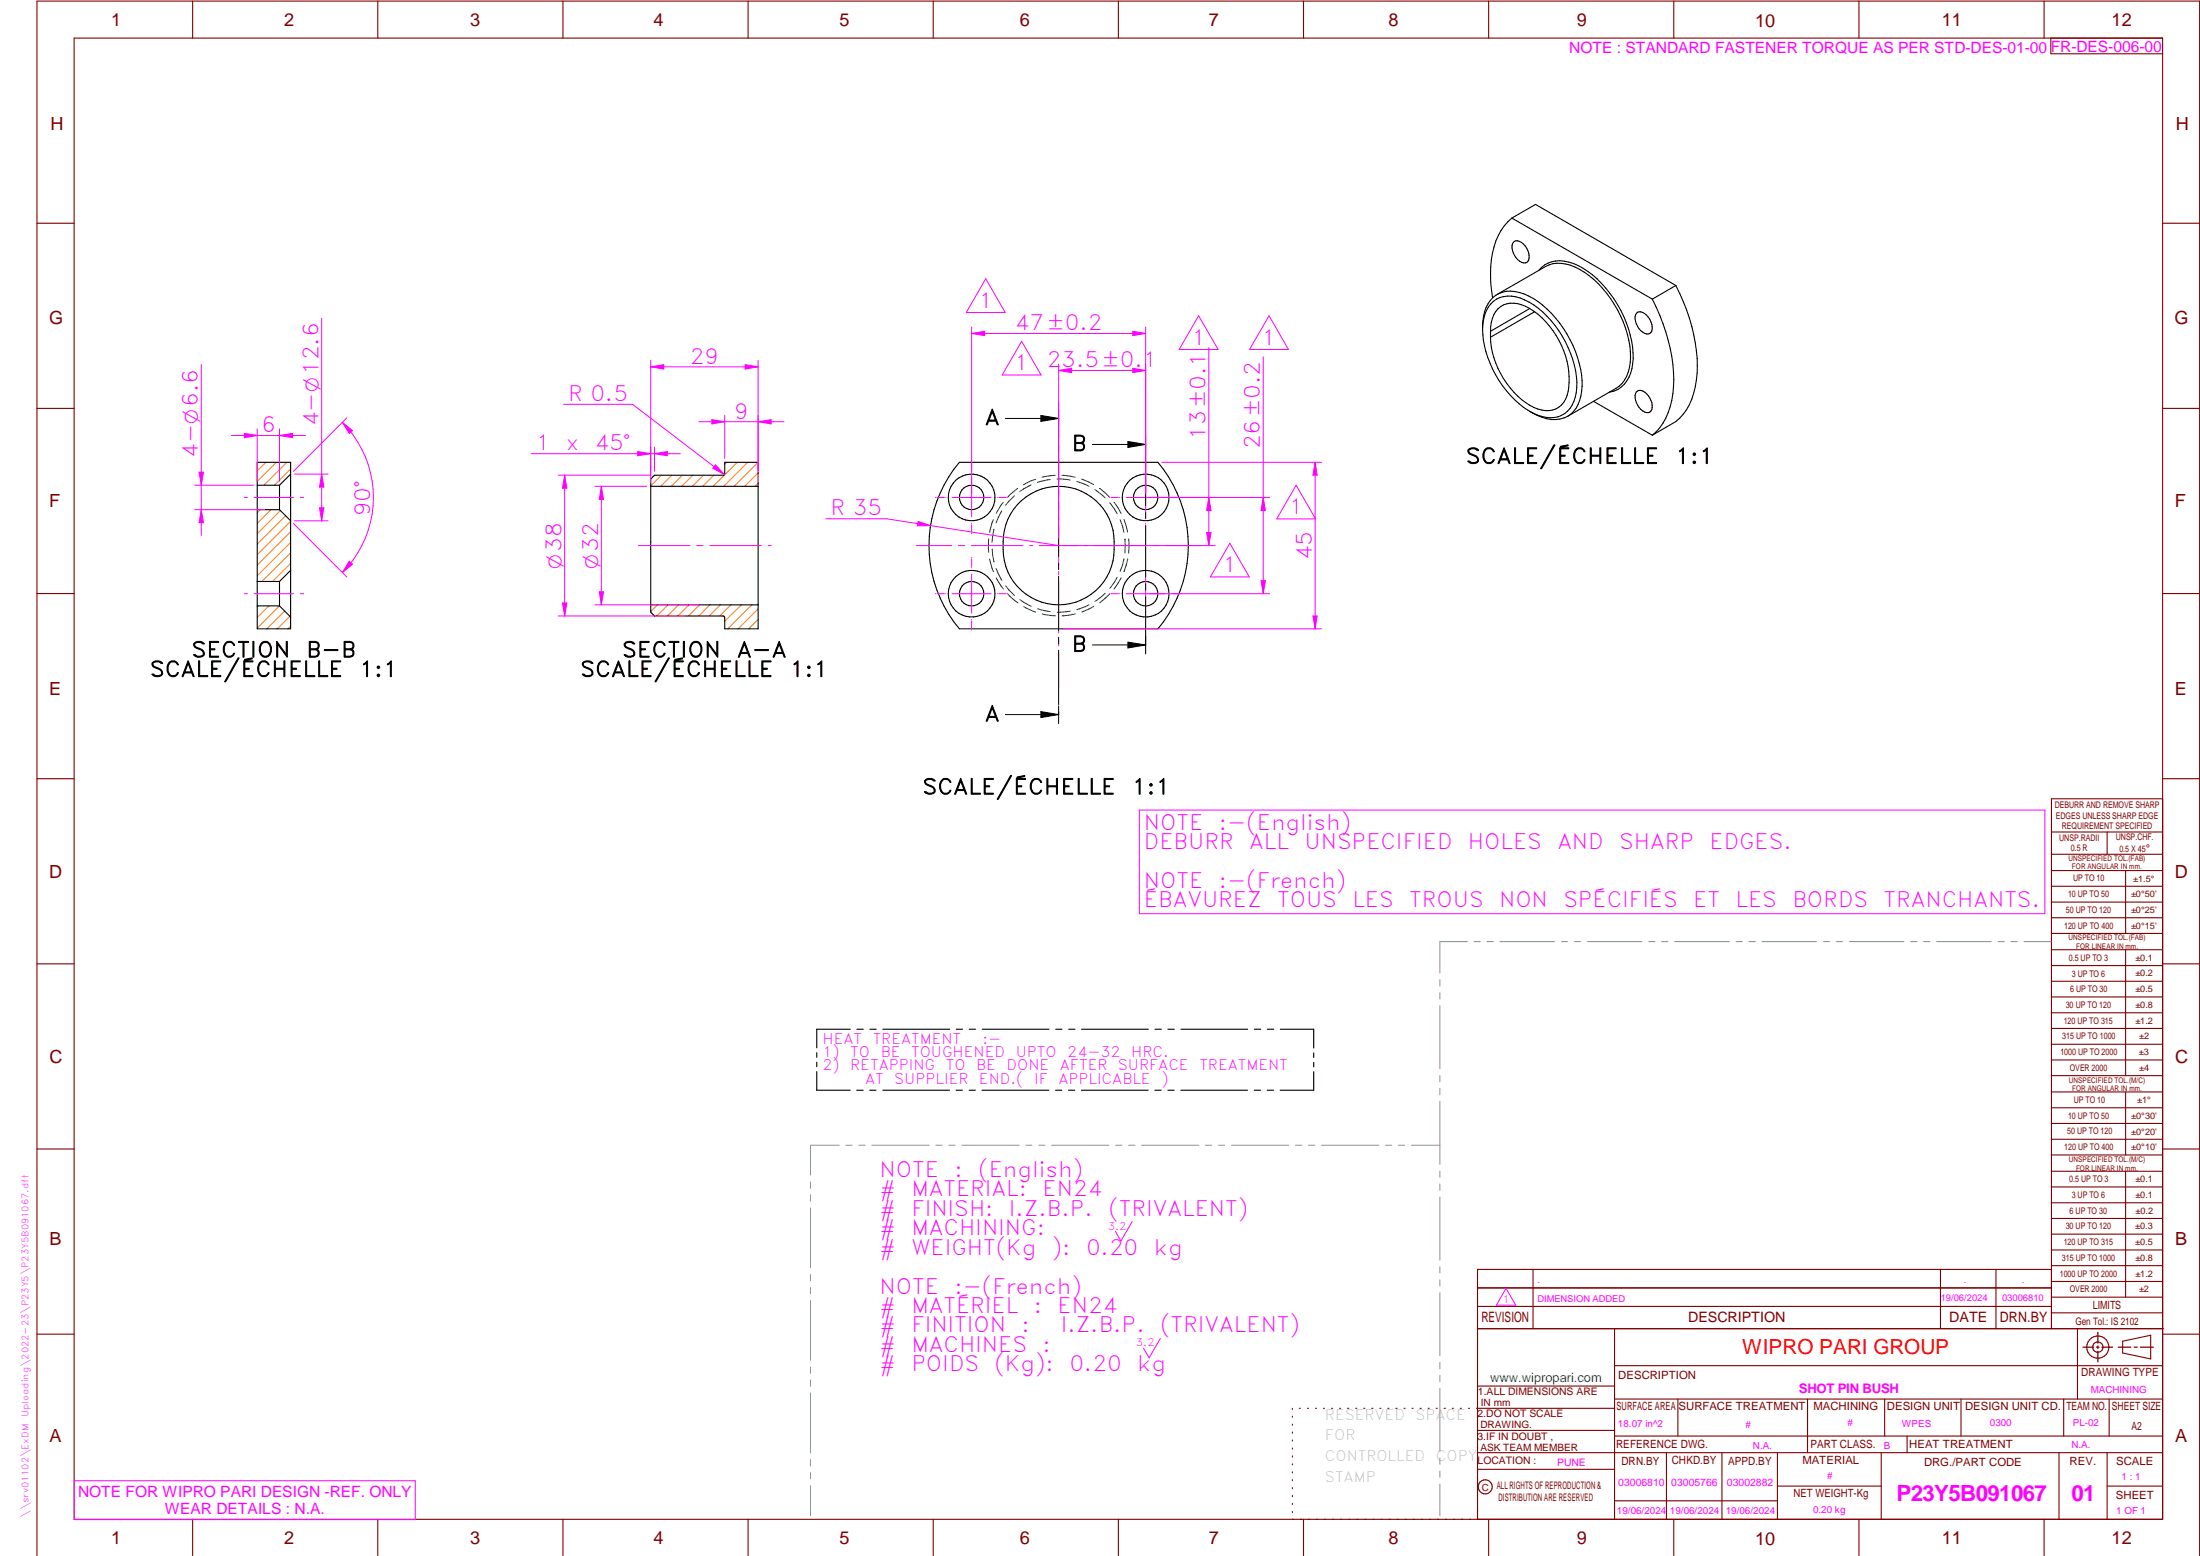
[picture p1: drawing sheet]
<svg xmlns="http://www.w3.org/2000/svg" width="594mm" height="420mm" viewBox="0 0 594 420" stroke-linecap="round" stroke-linejoin="round" font-family="sans-serif">
<g fill="none" stroke="#800000" stroke-width=".3">
<path d="M20 10.3h564v400h-564zM52 .3v10M102 .3v10M152 .3v10M202 .3v10M252 .3v10M302 .3v10M352 .3v10M402 .3v10M452 .3v10M502 .3v10M552 .3v10"/>
<path d="M553.8 10.3v4.2h30.2M10 60.3h10M584 60.3h10M10 110.3h10M584 110.3h10M10 160.3h10M584 160.3h10M10 210.3h10M584 215.7h-30v143.1M584 210.3h10M554 224.7h30M554 230.7h30"/>
<path d="M554 235.1h30M554 239.3h30M569 224.7v6M574 235.1v17M554 243.6h30M554 247.8h30M554 252.1h30M554 256.5h30M574 256.5v33.9M10 260.3h10M554 260.7h30M554 265h30"/>
<path d="M554 269.2h30M554 273.5h30M554 277.7h30M584 260.3h10M554 282h30M554 286.2h30M554 290.4h30M554 294.9h30M554 299.1h30M574 294.9v17M10 310.3h10M554 303.4h30"/>
<path d="M554 307.6h30M554 311.9h30M554 316.3h30M574 316.3v34M584 310.3h10M554 320.5h30M554 324.8h30M554 329h30M554 333.2h30M554 337.5h30M399 358.8h185.2M399 352.8h155"/>
<path d="M399 347.8h155M414 342.8v16M436 358.8v51.5M524 342.8v16M539 342.8v16M554 341.8h30M554 346h30M554 350.3h30M554 354.5h30M554 342.8h-155v67.5M561 358.8v19M10 360.3h10"/>
<path d="M399 374.3h37M436 377.8h148M453.1 377.8v10M488.1 377.8v14.5M508.9 377.8v10M529.5 377.8v10M557.3 377.8v10M569.5 377.8v10M573.2 362.2l7.6-1.6v6.3l-7.6-1.6zM584 368.8h-148M584 360.3h10M349 380.3v.3"/>
<path d="M349 382.4v.3M349 384.6v.3M349 386.7v.3M349 388.8v.3M349 391v.3M349 393.1v.3M349 395.3v.3M349 397.4v.3M349 399.5v.3M350.9 380.3h.2M353.1 380.3h.2M355.2 380.3h.3"/>
<path d="M357.4 380.3h.3M359.6 380.3h.3M361.7 380.3h.3M363.9 380.3h.3M366.1 380.3h.3M368.3 380.3h.2M370.4 380.3h.3M372.6 380.3h.3M374.8 380.3h.3M376.9 380.3h.4M379.1 380.3h.3M381.3 380.3h.3"/>
<path d="M383.4 380.3h.4M385.6 380.3h.3M387.8 380.3h.3M390 380.3h.3M392.2 380.3h.3M394.3 380.3h.3M396.5 380.3h.3M398.7 380.3h37.3M399 396.7h37M399 392.3h185M399 386.2h37M436 387.8h148"/>
<path d="M450 392.3v18M465 392.3v18M480 392.3v18M508 392.3v18M515 387.8v4.5M556 392.3v18M569 392.3v18M52 410.3v9.7M102 410.3v9.7M152 410.3v9.7M202 410.3v9.7M252 410.3v9.7"/>
<path d="M302 410.3v9.7M349 401.7v.3M349 403.8v.4M349 406v.3M349 408.1v.3M352 410.3v9.7M402 410.3v9.7M436 405.3h44M452 410.3v9.7M480 401.3h28M502 410.3v9.7M552 410.3v9.7"/>
<path d="M569 401.3h15M10 420v-419.7h584v419.7"/>
<circle cx="566.5" cy="363.7" r="1.39"/>
<circle cx="566.5" cy="363.8" r="3"/>
<circle cx="401.1" cy="401.5" r="1.9"/>
</g>
<g fill="none" stroke="#f0f" stroke-width=".27">
<path d="M285.9 108.8v9.6M160.6 131.3h14.1M162.4 131.3l.6 3.5h-1.2zM252.6 134.3h.1M253 134.3h2M255.3 134.3h.1M257.1 134.3h10.5M262.4 124.5v.1M262.4 124.9v2.1M262.4 127.3h.1M262.4 129.1v10.5M269.4 134.3h.1"/>
<path d="M269.7 134.3h2M272 134.3h.2M285.9 120.2v1.8M285.9 123.7v14M285.9 139.5v.8M299.6 134.3h.1M300 134.3h2M302.3 134.3h.1M304.1 134.3h10.5M309.4 124.5v.1M309.4 124.9v2.1M309.4 127.3h.1"/>
<path d="M309.4 129.1v10.5M316.4 134.3h.1M316.8 134.3h2M319.1 134.3h.1M172.4 147.3h13.9M188.1 147.3h1.8M191.6 147.3h14M207.4 147.3h.8M247.4 147.3h9.6M258.8 147.3h1.7M262.3 147.3h14M262.4 141.3v.1"/>
<path d="M262.4 141.7v2M262.4 144v.1M262.4 150.5v.2M262.4 151v2M262.4 153.2v.1M262.4 155.1v10.5M278 147.3h.9M280.6 147.3h10.5M285.9 142.1v10.5M285.9 154.3v.9M285.9 156.9v14M292.9 147.3h.8"/>
<path d="M295.5 147.3h13.9M309.4 141.3v.1M309.4 141.7v2M309.4 144v.1M309.4 150.5v.2M309.4 151v2M309.4 153.2v.1M309.4 155.1v10.5M311.2 147.3h1.8M314.7 147.3h9.7M160.6 163.3h28.6M252.6 160.3h.1"/>
<path d="M253 160.3h2M255.3 160.3h.1M257.1 160.3h10.5M262.4 167.3v.1M262.4 167.7v2M262.4 170v.1M269.4 160.3h.1M269.7 160.3h2M272 160.3h.2M285.9 172.7v1.7M285.9 176.2v9.6M299.6 160.3h.1"/>
<path d="M300 160.3h2M302.3 160.3h.1M304.1 160.3h10.5M309.4 167.3v.1M309.4 167.7v2M309.4 170v.1M316.4 160.3h.1M316.8 160.3h2M319.1 160.3h.1M307.7 218.7h244.5v28h-244.5zM305.7 329.9l-3 5.2-1.5-2.6M313.3 361.4l-3 5.2-1.5-2.6"/>
<path d="M20.1 399.8h92v10.5h-92z"/>
</g>
<g fill="none" stroke="#949494" stroke-width=".27">
<path d="M396.2 254.3h-7.4v8.5M398.1 254.3h1.6M401.5 254.3h1.8M405 254.3h14.8M421.6 254.3h1.7M425.1 254.3h1.7M428.6 254.3h14.8M445.2 254.3h1.7M448.7 254.3h1.7M452.2 254.3h14.8M468.8 254.3h1.7M472.3 254.3h1.7"/>
<path d="M475.8 254.3h14.8M492.4 254.3h1.7M495.8 254.3h1.8M499.4 254.3h14.7M516 254.3h1.6M519.4 254.3h1.8M522.9 254.3h14.8M539.5 254.3h1.7M543 254.3h1.7M546.5 254.3h7.4M388.8 264.5v1.8M388.8 268.1v1.6"/>
<path d="M388.8 271.6v17M388.8 290.4v1.7M388.8 293.9v1.7M388.8 297.4v17M218.9 319.2v1.6M226.6 309.2h-7.7v8.1M228.4 309.2h1.7M231.9 309.2h1.7M235.4 309.2h15.5M252.7 309.2h1.7M256.2 309.2h1.7M259.7 309.2h15.5"/>
<path d="M277 309.2h1.7M280.5 309.2h1.7M284 309.2h15.5M301.2 309.2h1.8M304.8 309.2h1.7M308.3 309.2h15.5M325.5 309.2h1.7M329.1 309.2h1.6M332.6 309.2h15.4M349.8 309.2h1.7M353.3 309.2h1.7M356.8 309.2h15.5"/>
<path d="M374.1 309.2h1.7M377.6 309.2h1.7M381.1 309.2h7.7M388.8 316.2v1.7M388.8 319.7v1.7M218.9 322.6v1.8M218.9 326.1v16.2M388.8 323.2v17.1M218.9 344.1v1.8M218.9 347.6v1.7M218.9 351.2v16.1M388.8 342.1v1.6"/>
<path d="M388.8 345.6v1.7M388.8 349v17.1M218.9 369.1v1.7M218.9 372.6v1.8M218.9 376.1v16.2M388.8 367.9v1.7M388.8 371.4v1.7M388.8 374.9v17M218.9 394.1v1.8M218.9 397.6v1.7M388.8 393.7v1.7M388.8 397.2v1.7"/>
<path d="M218.9 401.2v8.1M388.8 400.7v8.6"/>
</g>
<path d="M566.5 359.7v3M562.5 363.8h2.9M566.1 363.8h.7M566.5 363.4v.7M566.5 364.9v2.8M567.6 363.8h2.9M572 363.8h3.4M576.3 363.8h.8M578 363.8h3.5" fill="none" stroke="#800000" stroke-width=".34"/>
<g fill="none" stroke="#000" stroke-width=".3">
<path d="M408.3 58.9l6.3-3.7 37.9 21.9M408.3 58.9a17.6 17.6 0 0 0-5.8 13.2 35.2 35.2 0 0 0 .5 8.3M408.3 58.9l37.9 21.9M404.3 79.5l13.1-7.5a9.4 9.4 0 0 1 9.1 .7 29.6 29.6 0 0 1 13.8 23.8 9.2 9.2 0 0 1-3.9 8.4l-13.1 7.5M408.6 65.4a1.84 1.84 0 0 1 2.8 .5 4 4 0 0 1 1.2 4.7 1.84 1.84 0 0 1-2.8-.5 4.2 4.2 0 0 1-1.2-4.7zM415.5 73a7.3 7.3 0 0 1 8.1-2.2 23 23 0 0 1 12.2 9.9 27.9 27.9 0 0 1 5.1 17.5 8.1 8.1 0 0 1-6.4 7.7M452.5 77.1a47.9 47.9 0 0 1 5.8 23.7 17.8 17.8 0 0 1-5.8 13l-6.3 3.7M452.5 77.1l-6.3 3.7M400.3 89a10.7 10.7 0 0 1 3.6-9.3 8.7 8.7 0 0 1 8.9 .2 29.2 29.2 0 0 1 14.4 24.4 9.2 9.2 0 0 1-3.9 8.1M402.5 89.5v1.6M402.5 82.1a7.3 7.3 0 0 1 9.2-1.1 26.3 26.3 0 0 1 12.4 14.5 19 19 0 0 1 .9 12.8 6.7 6.7 0 0 1-8.7 4.1 22.4 22.4 0 0 1-11.6-9.7 25.5 25.5 0 0 1-4.3-15.2 9.8 9.8 0 0 1 2.1-5.4zM413.1 83.3a22.9 22.9 0 0 1 10.4 22.4 5.8 5.8 0 0 1-8.2 4.7 21.7 21.7 0 0 1-11.9-13.8 18 18 0 0 1-.9-5.5"/>
<path d="M413.1 83.3a7.2 7.2 0 0 0-7.9-.5 7.4 7.4 0 0 0-2.7 6.7M413.1 83.3l-10.6 6.2M414.4 84.2l-11.9 6.9M441.9 84.6a1.84 1.84 0 0 1 2.7 .5 4 4 0 0 1 1.2 4.6 1.84 1.84 0 0 1-2.7-.4 4.2 4.2 0 0 1-1.2-4.7zM446.2 80.8a45.8 45.8 0 0 1 5.5 25.5 16.6 16.6 0 0 1-5.5 11.2M413.1 111.1a10.4 10.4 0 0 0 10.2 1.3M430.3 108.4l15.9 9.1M441.9 105.8a1.84 1.84 0 0 1 2.7 .5 4.1 4.1 0 0 1 1.2 4.7 1.84 1.84 0 0 1-2.7-.5 4.3 4.3 0 0 1-1.2-4.7zM175.7 131.3h29M204.7 131.3v32M204.7 131.3v-6.5h-9v3v.3l-.5 .2h-18.5l-1 1v36l1 1h18.5l.5 .3v.2v3h9v-6.5M259.1 124.8h53.6a34.9 34.9 0 0 1 0 45h-53.6a34.9 34.9 0 0 1 0-45z"/>
<path d="M275.8 135.2a15.1 15.1 0 0 1 17.1-2.1 15.1 15.1 0 0 1 8 15.2 15.1 15.1 0 0 1-16.1 15 15.1 15.1 0 0 1-13.9-17 14.7 14.7 0 0 1 4.9-11.1zM175.7 163.3h29"/>
<circle cx="262.4" cy="134.3" r="3.3"/>
<circle cx="262.4" cy="134.3" r="6.3"/>
<circle cx="309.4" cy="134.3" r="6.3"/>
<circle cx="309.4" cy="134.3" r="3.3"/>
<circle cx="262.4" cy="160.3" r="3.3"/>
<circle cx="262.4" cy="160.3" r="6.3"/>
<circle cx="309.4" cy="160.3" r="3.3"/>
<circle cx="309.4" cy="160.3" r="6.3"/>
</g>
<g fill="none" stroke="#008000" stroke-width=".27">
<path d="M270.5 138l-1.5 3.2M270.9 135.6l-1.9 3M273.9 133.9l-2.4 2.5M274.8 131.9l-2.6 2.3M278.4 130.9l-3 1.8M279.6 129.4l-3.2 1.5M283.6 129.5l-3.4 .8M284.9 128.4l-3.5 .5M285.4 129.3l3.6 .3M286.8 128.4l3.5 .5M290.7 130l3.3 1.3M292.1 129.4l3.2 1.5"/>
<path d="M295.6 132.2l2.8 2.2M296.9 131.9l2.7 2.3M299.7 135.8l2 2.9M300.8 135.6l1.9 3M267 145.5v3.6M267.2 151l1.1 3.4M267.9 148.3l.5 3.5M268.3 140.3l-1.1 3.4M268.4 142.9l-.5 3.5M269 153.5l1.5 3.2M269 156l2 3M271.6 158.2l2.4 2.6"/>
<path d="M301.7 155.9l-2 2.9M302.5 140.3l1 3.4M302.8 156l-2 3M303.5 140.3l1 3.4M303.5 150.9l-1 3.4M303.8 149.1h.1M303.8 145.5h.1M303.8 145.6v3.5M304.5 150.9l-1 3.4M304.8 145.5v3.6M304.8 149.1h.1M272.2 160.4l2.7 2.4"/>
<path d="M275.4 161.9l3.1 1.8M276.4 163.8l3.2 1.5M280.2 164.4l3.4 .7M281.4 165.8l3.6 .5M289 165l-3.5 .3M290.4 165.8l-3.6 .5M294.1 163.3l-3.3 1.3M295.4 163.7l-3.3 1.6M298.4 160.2l-2.8 2.2M299.6 160.4l-2.7 2.4"/>
</g>
<g fill="none" stroke="#000" stroke-width=".27">
<path d="M271.5 113h14.4M281.1 112.2l4.8 .8-4.8 .8zM285.9 110.6v4.8M285.9 115.6v14.7M285.9 132.1v1.7M285.9 135.6v14.7M285.9 152.1v1.7M285.9 155.6v14.7M285.9 172.1v1.7M285.9 175.6v14.7M271.5 193h14.4M281.1 192.2l4.8 .8-4.8 .8z"/>
<path d="M285.9 190.6v4.8"/>
</g>
<path d="M281.1 112.2l4.8 .8-4.8 .8zM281.1 192.2l4.8 .8-4.8 .8z" fill="#000"/>
<g fill="none" stroke="#ff8000" stroke-width=".27">
<path d="M178.6 128.3l-2.9 2.9M181.4 128.3l-3 3M184.3 128.3l-3 3M187.1 128.3l-3 3M189.9 128.3l-3 3M192.7 128.3l-2.9 3M196.3 124.8l-.6 .5M199.1 124.8l-6.5 6.5M201.9 124.8l-6.5 6.5M204.7 130.5l-.8 .8M204.7 127.7l-3.6 3.6M204.7 124.8l-6.5 6.5"/>
<path d="M177.5 163.3l-1.8 1.8M180.4 163.3l-3 3M183.2 163.3l-3 3M186 163.3l-3 3M188.9 163.3l-3 3M191.7 163.3l-3 3M194.5 163.3l-3 3M197.4 163.3l-3.1 3M200.2 163.3l-4.5 4.5M203 163.3l-6.5 6.5M204.7 167.3l-2.5 2.5M204.7 164.4l-5.4 5.4"/>
</g>
<path d="M162.4 131.3l.6 3.5h-1.2z" fill="#f0f"/>
<path d="M161.8 159.8h1.2l-.6 3.5z" fill="none" stroke="#f0f" stroke-width=".27"/>
<path d="M161.8 159.8h1.2l-.6 3.5z" fill="#f0f"/>
<path d="M150.7 128.3h25M152.5 128.3l.6 3.5h-1.2zM162.4 131.3v32M150.7 166.3h34.2" fill="none" stroke="#f0f" stroke-width=".27"/>
<path d="M152.5 128.3l.6 3.5h-1.2z" fill="#f0f"/>
<path d="M151.9 162.8h1.2l-.6 3.5z" fill="none" stroke="#f0f" stroke-width=".27"/>
<path d="M151.9 162.8h1.2l-.6 3.5z" fill="#f0f"/>
<path d="M152.5 128.3v38M223 140.1h16.4l46.5 7.2M247.9 140.8l3.4 1.1-3.6 .1z" fill="none" stroke="#f0f" stroke-width=".27"/>
<path d="M247.9 140.8l3.4 1.1-3.6 .1z" fill="#f0f"/>
<path d="M304.6 119.2l4.8 .8-4.8 .8zM309.4 117.6v4.8M295 120h14.4M309.4 122.6v14M309.4 138.4v1.7M309.4 141.9v13.9M309.4 157.6v1.7M295 174.2h14.4M304.6 173.4l4.8 .8-4.8 .8zM309.4 161.1v15.5" fill="none" stroke="#000" stroke-width=".27"/>
<path d="M304.6 119.2l4.8 .8-4.8 .8zM304.6 173.4l4.8 .8-4.8 .8z" fill="#000"/>
<g fill="none" stroke="#ff8000" stroke-width=".27">
<path d="M70.3 137.6l-.8 .9M71.8 124.8l-2.3 2.3M73.1 137.6l-3.6 3.7M74.6 124.8l-5.1 5.2M75.7 137.9l-6.2 6.2M77.1 139.3l-7.6 7.6M77.5 124.8l-6.2 6.2M78.5 126.6l-4.4 4.4M78.5 140.8l-9 9M78.5 143.6l-9 9M78.5 146.4l-9 9M78.5 152.1l-4.9 4.9"/>
<path d="M78.5 149.3l-7.8 7.7M69.8 163.6l-.3 .3M72.6 163.6l-3.1 3.2M75.4 163.6l-5.9 6M76.9 165l-4.9 4.8M78.3 166.4l-3.4 3.4M78.5 169l-.8 .8"/>
</g>
<path d="M69.5 131h6M69.5 124.8h9v45h-9zM69.5 137.6h6M75.5 131v6.6M75.5 137.6l3 3M78.5 128l-3 3M69.5 157h6M75.5 157v6.6M78.5 154l-3 3M69.5 163.6h6M75.5 163.6l3 3" fill="none" stroke="#000" stroke-width=".3"/>
<path d="M52.6 131h15.8M52.6 137.6h18.9M53.8 127.5h1.1l-.6 3.5zM66 134.3h.8M68.6 134.3h10.7M81.1 134.3h.9M66 160.3h.8M68.6 160.3h10.7M81.1 160.3h.9" fill="none" stroke="#f0f" stroke-width=".27"/>
<path d="M53.8 127.5h1.1l-.6 3.5z" fill="#f0f"/>
<path d="M54.3 137.6l.6 3.5h-1.1z" fill="none" stroke="#f0f" stroke-width=".27"/>
<path d="M54.3 137.6l.6 3.5h-1.1z" fill="#f0f"/>
<path d="M54.3 98.4v46.2M79.5 128h9.1M86.9 128l.6 3.5h-1.2zM79.5 140.6h9.1" fill="none" stroke="#f0f" stroke-width=".27"/>
<path d="M86.9 128l.6 3.5h-1.2z" fill="#f0f"/>
<path d="M86.3 137.1h1.2l-.6 3.5z" fill="none" stroke="#f0f" stroke-width=".27"/>
<path d="M86.3 137.1h1.2l-.6 3.5z" fill="#f0f"/>
<path d="M86.9 85.9v54.7M93.7 112.8l-14.5 14.5M79.2 141.4l14.5 14.4M94.3 151.6l.9 .8-2.8 2.2z" fill="none" stroke="#f0f" stroke-width=".27"/>
<path d="M94.3 151.6l.9 .8-2.8 2.2z" fill="#f0f"/>
<path d="M92.4 114l2.8 2.3-.9 .8z" fill="none" stroke="#f0f" stroke-width=".27"/>
<path d="M92.4 114l2.8 2.3-.9 .8z" fill="#f0f"/>
<path d="M66 117l3.5 .6-3.5 .6zM69.5 115.8v14.2M75.5 115.8v14.2M92.4 114a28.7 28.7 0 0 1 0 40.6" fill="none" stroke="#f0f" stroke-width=".27"/>
<path d="M66 117l3.5 .6-3.5 .6z" fill="#f0f"/>
<path d="M75.5 117.6l3.5-.6v1.2z" fill="none" stroke="#f0f" stroke-width=".27"/>
<path d="M75.5 117.6l3.5-.6v1.2z" fill="#f0f"/>
<path d="M62.5 117.6h20M192.2 113.3l3.5 .6-3.5 .6zM195.7 112.1v11.7M204.7 112.1v14.9" fill="none" stroke="#f0f" stroke-width=".27"/>
<path d="M192.2 113.3l3.5 .6-3.5 .6z" fill="#f0f"/>
<path d="M204.7 113.9l3.5-.6v1.2z" fill="none" stroke="#f0f" stroke-width=".27"/>
<path d="M204.7 113.9l3.5-.6v1.2z" fill="#f0f"/>
<path d="M175.7 97.3v33M201.2 98.5l3.5 .6-3.5 .6zM204.7 97.3v33M188.7 113.9h23" fill="none" stroke="#f0f" stroke-width=".27"/>
<path d="M201.2 98.5l3.5 .6-3.5 .6z" fill="#f0f"/>
<path d="M175.7 99.1l3.5-.6v1.2z" fill="none" stroke="#f0f" stroke-width=".27"/>
<path d="M175.7 99.1l3.5-.6v1.2z" fill="#f0f"/>
<path d="M175.7 99.1h29M172.2 121.9l3.5 .6-3.5 .6zM175.7 120.7v7.6M176.7 120.7v6.6" fill="none" stroke="#f0f" stroke-width=".27"/>
<path d="M172.2 121.9l3.5 .6-3.5 .6z" fill="#f0f"/>
<path d="M176.7 122.5l3.5-.6v1.2z" fill="none" stroke="#f0f" stroke-width=".27"/>
<path d="M176.7 122.5l3.5-.6v1.2z" fill="#f0f"/>
<path d="M152.2 109.2h18.6l24.8 18.9M143.5 122.5h40.2M193.2 125.5l2.4 2.6-3.1-1.7z" fill="none" stroke="#f0f" stroke-width=".27"/>
<path d="M193.2 125.5l2.4 2.6-3.1-1.7z" fill="#f0f"/>
<path d="M313.7 124.8h43.2M355.1 124.8l.6 3.5h-1.2zM286.9 169.8h70" fill="none" stroke="#f0f" stroke-width=".27"/>
<path d="M355.1 124.8l.6 3.5h-1.2z" fill="#f0f"/>
<path d="M354.5 166.3h1.2l-.6 3.5z" fill="none" stroke="#f0f" stroke-width=".27"/>
<path d="M354.5 166.3h1.2l-.6 3.5z" fill="#f0f"/>
<path d="M262.4 90l3.5-.5v1.1zM262.4 88.3v45M309.4 88.3v45M355.1 124.8v45M332.1 146.7l5.2 9.1h-10.5zM406.7 347.9l2.6 4.5h-5.2z" fill="none" stroke="#f0f" stroke-width=".27"/>
<path d="M262.4 90l3.5-.5v1.1z" fill="#f0f"/>
<path d="M305.9 89.5l3.5 .5-3.5 .6z" fill="none" stroke="#f0f" stroke-width=".27"/>
<path d="M305.9 89.5l3.5 .5-3.5 .6z" fill="#f0f"/>
<path d="M262.4 90h47M285.9 98.3v47M309.4 98.3v35M285.9 100l3.5-.6v1.2z" fill="none" stroke="#f0f" stroke-width=".27"/>
<path d="M285.9 100l3.5-.6v1.2z" fill="#f0f"/>
<path d="M305.9 99.4l3.5 .6-3.5 .6z" fill="none" stroke="#f0f" stroke-width=".27"/>
<path d="M305.9 99.4l3.5 .6-3.5 .6z" fill="#f0f"/>
<path d="M285.9 100h23.5M310.4 134.3h17.8M286.9 147.3h41.3M325.8 143.8h1.2l-.6 3.5z" fill="none" stroke="#f0f" stroke-width=".27"/>
<path d="M325.8 143.8h1.2l-.6 3.5z" fill="#f0f"/>
<path d="M326.4 134.3l.6 3.5h-1.2z" fill="none" stroke="#f0f" stroke-width=".27"/>
<path d="M326.4 134.3l.6 3.5h-1.2z" fill="#f0f"/>
<path d="M326.4 93.9v53.4M310.4 134.3h32.5M341.1 134.3l.6 3.5h-1.2zM310.4 160.3h32.5" fill="none" stroke="#f0f" stroke-width=".27"/>
<path d="M341.1 134.3l.6 3.5h-1.2z" fill="#f0f"/>
<path d="M340.5 156.8h1.2l-.6 3.5z" fill="none" stroke="#f0f" stroke-width=".27"/>
<path d="M340.5 156.8h1.2l-.6 3.5z" fill="#f0f"/>
<path d="M266.2 75.3l5.2 9.1h-10.5zM275.9 92.2l5.2 9.1h-10.5zM323.7 85.3l5.2 9.1h-10.5zM341.1 96.4v63.9M342.7 85.3l5.2 9.1h-10.5zM350 131l5.3 9.1h-10.5z" fill="none" stroke="#f0f" stroke-width=".27"/>
<g fill="none" stroke="#000" stroke-width=".3">
<path d="M229.6 277.9h-9.1v5.1M231.4 277.9h1.7M234.9 277.9h1.7M238.4 277.9h18M258.2 277.9h1.7M261.7 277.9h1.7M265.2 277.9h18.1M285.1 277.9h1.7M288.6 277.9h1.7M292.1 277.9h18M311.9 277.9h1.7M315.4 277.9h1.7"/>
<path d="M318.9 277.9h18M338.7 277.9h1.7M342.2 277.9h1.8M345.7 277.9h9v5.1M220.5 284.3v1.2M220.5 286.8v1.2M220.5 289.3v5.1h9.1M231.3 294.4h1.8M234.9 294.4h1.7M238.4 294.4h18M258.2 294.4h1.7M261.7 294.4h1.7"/>
<path d="M265.2 294.4h18M285 294.4h1.7M288.5 294.4h1.7M292 294.4h18M311.9 294.4h1.7M315.3 294.4h1.8M318.8 294.4h18.1M338.7 294.4h1.7M342.2 294.4h1.7M354.7 289.4v5h-9M354.7 284.3v1.2M354.7 286.9v1.2"/>
</g>
<g font-size="6" fill="#f0f">
<text x="512.1" y="405.2">P23Y5B091067</text>
<text x="559.4" y="405.2">01</text>
</g>
<g font-size="5.7" fill="#f0f">
<text x="264.2" y="83.1">1</text>
<text x="274" y="89.2">47±0.2</text>
<text x="321.7" y="93.1">1</text>
<text x="340.7" y="93.1">1</text>
<text x="186.3" y="98.2">29</text>
<text x="273.9" y="99.9">1</text>
<text x="282.7" y="99.2">23.5±0.1</text>
<text x="153.4" y="108.3">R 0.5</text>
<text x="198.2" y="113">9</text>
<text x="70.5" y="116.7">6</text>
<text x="86" y="115.1" transform="rotate(-90 86 115.1)">4-O12.6</text>
<text x="325.5" y="118.8" transform="rotate(-90 325.5 118.8)">13±0.1</text>
<text x="53.5" y="123.7" transform="rotate(-90 53.5 123.7)">4-O6.6</text>
<text x="144.7" y="121.6">1</text>
<text x="152.8" y="121.6">x</text>
<text x="160.6" y="121.6">45°</text>
<text x="340.2" y="121.3" transform="rotate(-90 340.2 121.3)">26±0.2</text>
<text x="99.9" y="139.4" transform="rotate(-90 99.9 139.4)">90°</text>
<text x="224.2" y="139.2">R 35</text>
<text x="348.1" y="138.8">1</text>
<text x="330.1" y="154.5">1</text>
<text x="354.2" y="151.3" transform="rotate(-90 354.2 151.3)">45</text>
<text x="308.9" y="224">NOTE</text>
<text x="329.1" y="224">:-(English)</text>
<text x="308.9" y="229.2">DEBURR</text>
<text x="337.3" y="229.2">ALL</text>
<text x="352.2" y="229.2">UNSPECIFIED</text>
<text x="396.4" y="229.2">HOLES</text>
<text x="420.5" y="229.2">AND</text>
<text x="437.2" y="229.2">SHARP</text>
<text x="461.6" y="229.2">EDGES.</text>
<text x="308.9" y="239.7">NOTE</text>
<text x="329.1" y="239.7">:-(French)</text>
<text x="308.9" y="245">ÉBAVUREZ</text>
<text x="344.9" y="245">TOUS</text>
<text x="365.2" y="245">LES</text>
<text x="380.5" y="245">TROUS</text>
<text x="404.8" y="245">NON</text>
<text x="422.2" y="245">SPÉCIFIÉS</text>
<text x="457.3" y="245">ET</text>
<text x="468.6" y="245">LES</text>
<text x="484" y="245">BORDS</text>
<text x="508.6" y="245">TRANCHANTS.</text>
<text x="237.5" y="317.8">NOTE</text>
<text x="257.7" y="317.8">:</text>
<text x="264.1" y="317.8">(English)</text>
<text x="237.5" y="323">#</text>
<text x="246.1" y="323">MATERIAL:</text>
<text x="281.5" y="323">EN24</text>
<text x="237.5" y="328.3">#</text>
<text x="246.1" y="328.3">FINISH:</text>
<text x="272.4" y="328.3">I.Z.B.P.</text>
<text x="299.3" y="328.3">(TRIVALENT)</text>
<text x="237.5" y="333.5">#</text>
<text x="246.1" y="333.5">MACHINING:</text>
<text x="237.5" y="338.8">#</text>
<text x="246.1" y="338.8">WEIGHT(Kg</text>
<text x="284" y="338.8">):</text>
<text x="293.3" y="338.8">0.20</text>
<text x="311.6" y="338.8">kg</text>
<text x="237.5" y="349.3">NOTE</text>
<text x="257.7" y="349.3">:-(French)</text>
<text x="237.5" y="354.5">#</text>
<text x="237.5" y="359.8">#</text>
<text x="246.1" y="359.8">FINITION</text>
<text x="246.1" y="354.5">MATÉRIEL</text>
<text x="275.8" y="359.8">:</text>
<text x="279.2" y="354.5">:</text>
<text x="285.6" y="354.5">EN24</text>
<text x="286.4" y="359.8">I.Z.B.P.</text>
<text x="313.3" y="359.8">(TRIVALENT)</text>
<text x="237.5" y="365">#</text>
<text x="246.1" y="365">MACHINES</text>
<text x="281.5" y="365">:</text>
<text x="237.5" y="370.3">#</text>
<text x="246.1" y="370.3">POIDS</text>
<text x="268.5" y="370.3">(Kg):</text>
<text x="288.8" y="370.3">0.20</text>
<text x="307.1" y="370.3">kg</text>
</g>
<g font-size="5.7">
<text x="265.9" y="114.7">A</text>
<text x="289.4" y="121.8">B</text>
<text x="395.8" y="125.2">SCALE/ÉCHELLE</text>
<text x="452.3" y="125.2">1:1</text>
<text x="51.7" y="177.5">SECTION</text>
<text x="82.7" y="177.5">B-B</text>
<text x="168" y="177.5">SECTION</text>
<text x="199" y="177.5">A-A</text>
<text x="289.4" y="175.9">B</text>
<text x="40.5" y="182.7">SCALE/ÉCHELLE</text>
<text x="97" y="182.7">1:1</text>
<text x="156.7" y="182.7">SCALE/ÉCHELLE</text>
<text x="213.2" y="182.7">1:1</text>
<text x="265.9" y="194.7">A</text>
<text x="249.1" y="214.5">SCALE/ÉCHELLE</text>
<text x="305.6" y="214.5">1:1</text>
</g>
<text font-size="5.6" fill="#f00" x="470.5" y="365.5">WIPRO PARI GROUP</text>
<g font-size="5.4" fill="#f0f">
<text x="151.6" y="153.6" transform="rotate(-90 151.6 153.6)">O38</text>
<text x="161.5" y="153.6" transform="rotate(-90 161.5 153.6)">O32</text>
</g>
<g font-size="4.9" fill="#800000">
<text x="30" y="6.9">1</text>
<text x="76.7" y="6.9">2</text>
<text x="127" y="6.9">3</text>
<text x="176.5" y="6.9">4</text>
<text x="226.7" y="6.9">5</text>
<text x="275.4" y="6.9">6</text>
<text x="326.4" y="6.9">7</text>
<text x="375" y="6.9">8</text>
<text x="425.8" y="6.9">9</text>
<text x="473.9" y="7.3">10</text>
<text x="524.3" y="6.9">11</text>
<text x="570.2" y="6.9">12</text>
<text x="13.6" y="35.1">H</text>
<text x="587.6" y="35.1">H</text>
<text x="13.2" y="87.5">G</text>
<text x="587.2" y="87.5">G</text>
<text x="13.2" y="137">F</text>
<text x="587.2" y="137">F</text>
<text x="13.2" y="187.6">E</text>
<text x="587.2" y="187.6">E</text>
<text x="13.2" y="237">D</text>
<text x="587.2" y="237">D</text>
<text x="13.4" y="287.1">C</text>
<text x="587.4" y="287.1">C</text>
<text x="13.4" y="336.2">B</text>
<text x="587.4" y="336.2">B</text>
<text x="13.4" y="389.3">A</text>
<text x="587.4" y="389.3">A</text>
<text x="30" y="416.9">1</text>
<text x="76.7" y="416.9">2</text>
<text x="127" y="416.9">3</text>
<text x="176.5" y="416.9">4</text>
<text x="226.7" y="416.9">5</text>
<text x="275.4" y="416.9">6</text>
<text x="326.4" y="416.9">7</text>
<text x="375" y="416.9">8</text>
<text x="425.8" y="416.9">9</text>
<text x="473.9" y="417.3">10</text>
<text x="524.3" y="416.9">11</text>
<text x="570.2" y="416.9">12</text>
</g>
<g font-size="4.2" fill="#f0f">
<text x="423.7" y="14.3">NOTE : STANDARD FASTENER TORQUE AS PER STD-DES-01-00</text>
<text x="553.8" y="14">FR-DES-006-00</text>
<text x="21.1" y="404.3">NOTE FOR WIPRO PARI DESIGN -REF. ONLY</text>
<text x="44.5" y="408.8">WEAR DETAILS : N.A.</text>
</g>
<g font-size="3.9" fill="#f0f">
<text x="222.1" y="281.9">HEAT</text>
<text x="235.7" y="281.9">TREATMENT</text>
<text x="265.3" y="281.9">:-</text>
<text x="222.1" y="285.5">1)</text>
<text x="229.6" y="285.5">TO</text>
<text x="237.8" y="285.5">BE</text>
<text x="246" y="285.5">TOUGHENED</text>
<text x="274.3" y="285.5">UPTO</text>
<text x="288.2" y="285.5">24-32</text>
<text x="305.5" y="285.5">HRC.</text>
<text x="222.1" y="289.1">2)</text>
<text x="229.6" y="289.1">RETAPPING</text>
<text x="233.6" y="292.7">AT</text>
<text x="241.5" y="292.7">SUPPLIER</text>
<text x="255.4" y="289.1">TO</text>
<text x="263.6" y="289.1">BE</text>
<text x="264.4" y="292.7">END.(</text>
<text x="271.8" y="289.1">DONE</text>
<text x="279.3" y="292.7">IF</text>
<text x="285.8" y="292.7">APPLICABLE</text>
<text x="286.2" y="289.1">AFTER</text>
<text x="301.9" y="289.1">SURFACE</text>
<text x="313.6" y="292.7">)</text>
<text x="323.9" y="289.1">TREATMENT</text>
</g>
<g font-size="3.9" fill="#800000">
<text x="400" y="357.1">REVISION</text>
<text x="455.9" y="357.1">DESCRIPTION</text>
<text x="526.4" y="357.1">DATE</text>
<text x="540" y="357.1">DRN.BY</text>
</g>
<g font-size="3.9" fill="#c0c0c0">
<text x="357.8" y="383.3">RESERVED</text>
<text x="382.3" y="383.3">SPACE</text>
<text x="357.8" y="388.9">FOR</text>
<text x="357.8" y="394.5">CONTROLLED</text>
<text x="387.8" y="394.5">COPY</text>
<text x="357.8" y="400">STAMP</text>
</g>
<text font-size="3.6" fill="#f0f" x="485.8" y="376.1">SHOT PIN BUSH</text>
<text font-size="3.5" fill="#00f" x="402.4" y="373.3">www.wipropari.com</text>
<g font-size="3.1" fill="#800000">
<text x="565.1" y="353.5">LIMITS</text>
<text x="562" y="371.7">DRAWING TYPE</text>
<text x="437" y="372.3">DESCRIPTION</text>
<text x="436.5" y="380.8">SURFACE AREA</text>
<text x="453.3" y="380.8">SURFACE TREATMENT</text>
<text x="489.7" y="380.8">MACHINING</text>
<text x="509.5" y="380.8">DESIGN UNIT</text>
<text x="530.6" y="380.8">DESIGN UNIT CD.</text>
<text x="558" y="380.6">TEAM NO.</text>
<text x="570.3" y="380.7">SHEET SIZE</text>
<text x="575.6" y="386.1">A2</text>
<text x="436.4" y="391.1">REFERENCE DWG.</text>
<text x="437.8" y="395.5">DRN.BY</text>
<text x="451.4" y="395.4">CHKD.BY</text>
<text x="466.6" y="395.5">APPD.BY</text>
<text x="486.7" y="395.4">MATERIAL</text>
<text x="488.9" y="390.9">PART CLASS.</text>
<text x="515.6" y="390.9">HEAT TREATMENT</text>
<text x="519.6" y="395.9">DRG./PART CODE</text>
<text x="558.9" y="395.5">REV.</text>
<text x="571.4" y="395.6">SCALE</text>
<text x="484.3" y="404.2">NET WEIGHT-Kg</text>
<text x="571.4" y="404.7">SHEET</text>
</g>
<text font-size="3" fill="#800000" x="579.5" y="230.1">°</text>
<g font-size="2.8" fill="#f0f">
<text x="299.1" y="332.1">3.2</text>
<text x="405.7" y="351.8">1</text>
<text x="306.7" y="363.6">3.2</text>
<text x="420.5" y="396">PUNE</text>
<text x="437" y="401.2">03006810</text>
<text x="451.3" y="401.2">03005766</text>
<text x="466.3" y="401.2">03002882</text>
</g>
<g font-size="2.8" fill="#800000">
<text x="560.4" y="357.7">Gen Tol.: IS 2102</text>
<text x="399.1" y="376.6">1.ALL DIMENSIONS ARE</text>
<text x="399" y="382.7">2.DO NOT SCALE</text>
<text x="399" y="388.7">3.IF IN DOUBT ,</text>
<text x="399" y="395.4">LOCATION :</text>
<text x="404.2" y="402">ALL RIGHTS OF REPRODUCTION &amp;</text>
<text x="404.7" y="405.4">DISTRIBUTION ARE RESERVED</text>
</g>
<g font-size="2.7" fill="#f0f">
<text x="564.6" y="376.2">MACHINING</text>
<text x="436.9" y="385.4">18.07 in^2</text>
<text x="471.4" y="385.5">#</text>
<text x="498.9" y="385">#</text>
<text x="513.6" y="385.3">WPES</text>
<text x="537.3" y="385.1">0300</text>
<text x="559.7" y="385.1">PL-02</text>
<text x="473.4" y="391.2">N.A.</text>
<text x="508.7" y="391.2">B</text>
<text x="559.3" y="391.1">N.A.</text>
<text x="493.4" y="399.5">#</text>
<text x="572.8" y="399.7">1 : 1</text>
<text x="436.6" y="408.7">19/06/2024</text>
<text x="450.9" y="408.8">19/06/2024</text>
<text x="466" y="408.9">19/06/2024</text>
<text x="489.6" y="408.5">0.20 kg</text>
<text x="571.4" y="408.7">1 OF 1</text>
</g>
<g font-size="2.7" fill="#800000">
<text x="399.9" y="379.7">IN mm</text>
<text x="399.7" y="385.7">DRAWING.</text>
<text x="399.7" y="391.8">ASK TEAM MEMBER</text>
<text x="400.1" y="402.5">C</text>
</g>
<g font-size="2.5" fill="#800000">
<text x="554.9" y="218.3">DEBURR AND REMOVE SHARP</text>
<text x="555.2" y="221">EDGES UNLESS SHARP EDGE</text>
<text x="556.1" y="227.1">UNSP.RADII</text>
<text x="556.8" y="223.8">REQUIREMENT SPECIFIED</text>
<text x="571.4" y="226.9">UNSP.CHF.</text>
<text x="559.2" y="229.9">0.5 R</text>
<text x="572.3" y="230.1">0.5 X 45</text>
<text x="559.8" y="238">UP TO 10</text>
<text x="576.1" y="238.1">±1.5°</text>
<text x="558.5" y="242.2">10 UP TO 50</text>
<text x="575.5" y="242.3">±0°50'</text>
<text x="557.4" y="250.7">120 UP TO 400</text>
<text x="557.9" y="246.5">50 UP TO 120</text>
<text x="575.5" y="250.7">±0°15'</text>
<text x="575.5" y="246.5">±0°25'</text>
<text x="558.7" y="259.4">0.5 UP TO 3</text>
<text x="559.5" y="263.7">3 UP TO 6</text>
<text x="576.6" y="263.6">±0.2</text>
<text x="576.6" y="259.4">±0.1</text>
<text x="559" y="267.9">6 UP TO 30</text>
<text x="576.6" y="267.9">±0.5</text>
<text x="557.8" y="272.2">30 UP TO 120</text>
<text x="576.6" y="272.2">±0.8</text>
<text x="556.9" y="280.7">315 UP TO 1000</text>
<text x="557.3" y="276.4">120 UP TO 315</text>
<text x="576.6" y="276.4">±1.2</text>
<text x="577.7" y="280.7">±2</text>
<text x="556.4" y="284.9">1000 UP TO 2000</text>
<text x="577.6" y="284.9">±3</text>
<text x="558.9" y="289.2">OVER 2000</text>
<text x="577.7" y="289.3">±4</text>
<text x="560" y="297.9">UP TO 10</text>
<text x="577.1" y="297.9">±1°</text>
<text x="558.5" y="302.1">10 UP TO 50</text>
<text x="575.5" y="302.1">±0°30'</text>
<text x="557.4" y="310.6">120 UP TO 400</text>
<text x="558.2" y="306.3">50 UP TO 120</text>
<text x="575.5" y="310.6">±0°10'</text>
<text x="575.5" y="306.4">±0°20'</text>
<text x="558.8" y="319.2">0.5 UP TO 3</text>
<text x="559.4" y="323.4">3 UP TO 6</text>
<text x="576.6" y="319.2">±0.1</text>
<text x="576.6" y="323.5">±0.1</text>
<text x="558.9" y="327.7">6 UP TO 30</text>
<text x="576.7" y="327.7">±0.2</text>
<text x="557.8" y="332">30 UP TO 120</text>
<text x="576.6" y="332">±0.3</text>
<text x="556.8" y="340.5">315 UP TO 1000</text>
<text x="557.3" y="336.3">120 UP TO 315</text>
<text x="576.6" y="336.3">±0.5</text>
<text x="576.6" y="340.5">±0.8</text>
<text x="556.2" y="344.7">1000 UP TO 2000</text>
<text x="576.6" y="344.7">±1.2</text>
<text x="558.9" y="349">OVER 2000</text>
<text x="577.6" y="349">±2</text>
</g>
<g font-size="2.5" fill="#f0f">
<text x="415.2" y="346.4">.</text>
<text x="530.3" y="346.5">.</text>
<text x="545.9" y="346.4">.</text>
<text x="415.2" y="351.5">DIMENSION ADDED</text>
<text x="524.1" y="351.3">19/06/2024</text>
<text x="540.6" y="351.4">03006810</text>
</g>
<g font-size="2.4" fill="#f0f">
<text x="7.7" y="382.7" transform="rotate(-90 7.7 382.7)">Uploading\2022-23\P23Y5\P23Y5B091067.dft</text>
<text x="7.7" y="409.8" transform="rotate(-90 7.7 409.8)">\\srv01102\ExDM</text>
</g>
<g font-size="2.1" fill="#800000">
<text x="558.5" y="232.4">UNSPECIFIED TOL.(FAB)</text>
<text x="559.5" y="234.7">FOR ANGULAR IN mm.</text>
<text x="558.6" y="253.9">UNSPECIFIED TOL.(FAB)</text>
<text x="560.7" y="256.3">FOR LINEAR IN mm.</text>
<text x="558.7" y="292.3">UNSPECIFIED TOL.(M/C)</text>
<text x="559.6" y="294.7">FOR ANGULAR IN mm.</text>
<text x="558.7" y="313.7">UNSPECIFIED TOL.(M/C)</text>
<text x="560.6" y="316.1">FOR LINEAR IN mm.</text>
</g>
</svg>
